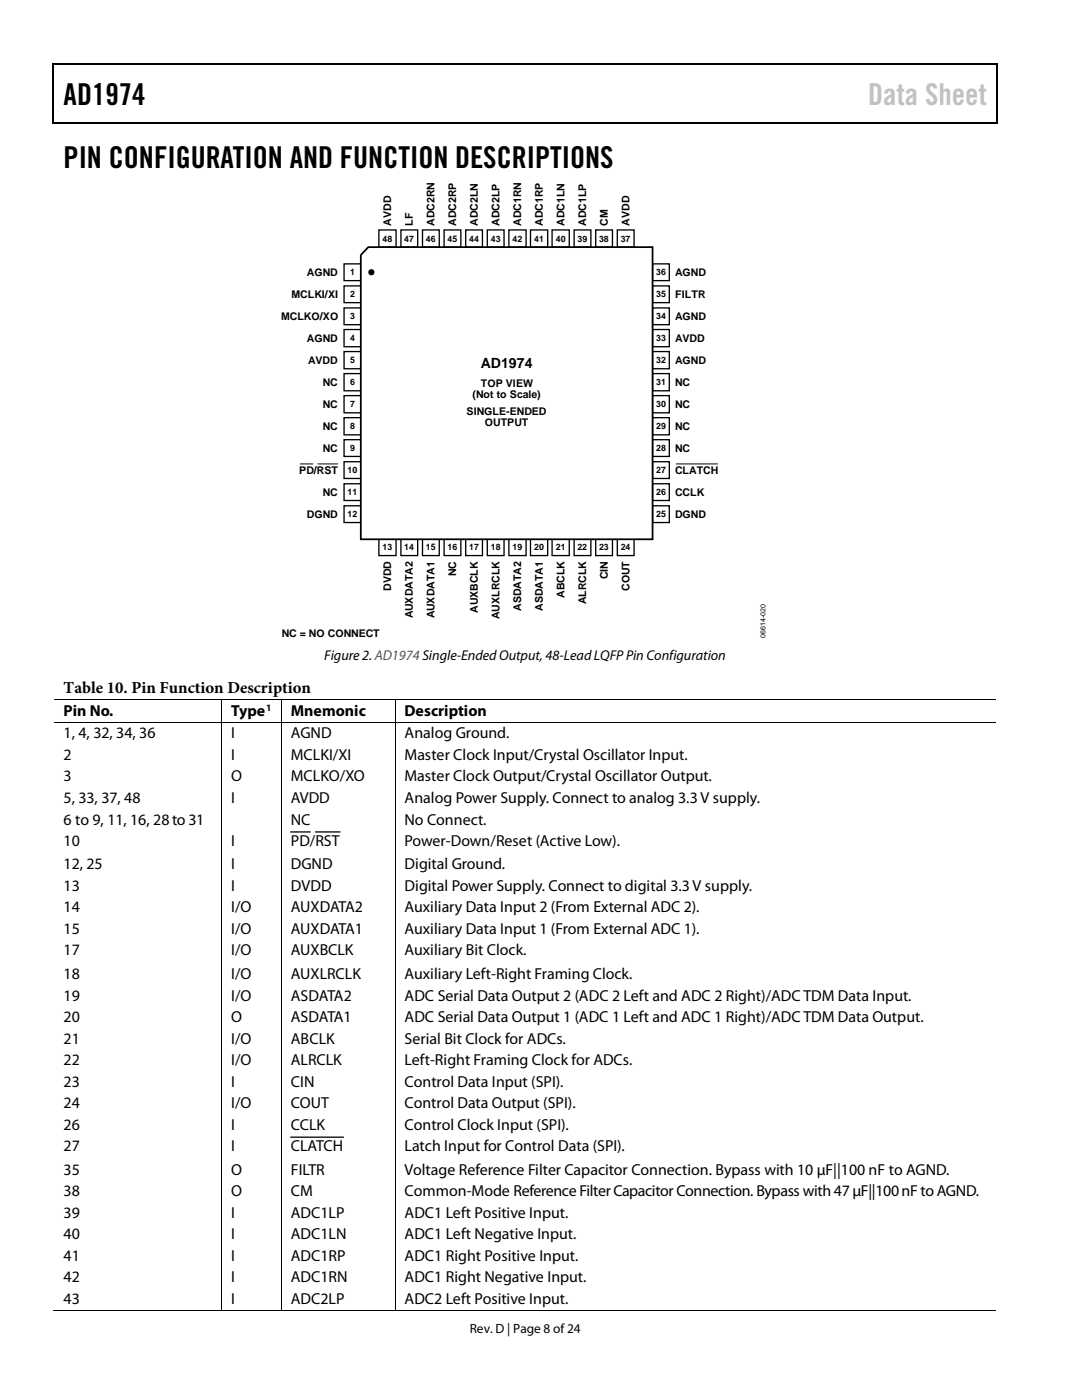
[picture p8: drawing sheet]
<svg xmlns="http://www.w3.org/2000/svg" width="216mm" height="279mm" viewBox="0 0 216 279" stroke-linecap="round" stroke-linejoin="round" font-family="sans-serif">
<path d="M10.5 12.7h.3v1h-.3zM10.5 12.7h.3v.3h-.3zM133.3 12.7h.3v.3h-.3zM198.8 12.7h.2v1h-.2zM198.8 12.7h.2v.3h-.2zM10.5 24.4h.3v.2h-.3zM133.1 24.4h.2v.2h-.2zM198.8 24.4h.2v.2h-.2z" fill="#000"/>
<path d="M10.7 13.7v10.7M10.8 12.8h122.5M133.6 12.8h65.2M198.9 13.7v10.7M10.8 24.5h188" fill="none" stroke="#000" stroke-width=".25"/>
<path d="M75.6 45.9h3.4v3.4h-3.4z" fill="#fff"/>
<path d="M75.6 45.9h3.4v3.4h-3.4z" fill="none" stroke="#000" stroke-width=".26"/>
<path d="M80 45.9h3.3v3.4h-3.3z" fill="#fff"/>
<path d="M80 45.9h3.3v3.4h-3.3z" fill="none" stroke="#000" stroke-width=".26"/>
<path d="M84.3 45.9h3.3v3.4h-3.3z" fill="#fff"/>
<path d="M84.3 45.9h3.3v3.4h-3.3z" fill="none" stroke="#000" stroke-width=".26"/>
<path d="M88.6 45.9h3.4v3.4h-3.4z" fill="#fff"/>
<path d="M88.6 45.9h3.4v3.4h-3.4z" fill="none" stroke="#000" stroke-width=".26"/>
<path d="M92.9 45.9h3.4v3.4h-3.4z" fill="#fff"/>
<path d="M92.9 45.9h3.4v3.4h-3.4z" fill="none" stroke="#000" stroke-width=".26"/>
<path d="M97.2 45.9h3.4v3.4h-3.4z" fill="#fff"/>
<path d="M97.2 45.9h3.4v3.4h-3.4z" fill="none" stroke="#000" stroke-width=".26"/>
<path d="M101.5 45.9h3.5v3.4h-3.5z" fill="#fff"/>
<path d="M101.5 45.9h3.5v3.4h-3.5z" fill="none" stroke="#000" stroke-width=".26"/>
<path d="M105.9 45.9h3.4v3.4h-3.4z" fill="#fff"/>
<path d="M105.9 45.9h3.4v3.4h-3.4z" fill="none" stroke="#000" stroke-width=".26"/>
<path d="M110.2 45.9h3.4v3.4h-3.4z" fill="#fff"/>
<path d="M110.2 45.9h3.4v3.4h-3.4z" fill="none" stroke="#000" stroke-width=".26"/>
<path d="M114.6 45.9h3.3v3.4h-3.3z" fill="#fff"/>
<path d="M114.6 45.9h3.3v3.4h-3.3z" fill="none" stroke="#000" stroke-width=".26"/>
<path d="M118.9 45.9h3.3v3.4h-3.3z" fill="#fff"/>
<path d="M118.9 45.9h3.3v3.4h-3.3z" fill="none" stroke="#000" stroke-width=".26"/>
<path d="M123.2 45.9h3.3v3.4h-3.3z" fill="#fff"/>
<path d="M123.2 45.9h3.3v3.4h-3.3z" fill="none" stroke="#000" stroke-width=".26"/>
<path d="M75.6 107.5h3.4v3.4h-3.4z" fill="#fff"/>
<path d="M75.6 107.5h3.4v3.4h-3.4z" fill="none" stroke="#000" stroke-width=".26"/>
<path d="M80 107.5h3.3v3.4h-3.3z" fill="#fff"/>
<path d="M80 107.5h3.3v3.4h-3.3z" fill="none" stroke="#000" stroke-width=".26"/>
<path d="M84.3 107.5h3.3v3.4h-3.3z" fill="#fff"/>
<path d="M84.3 107.5h3.3v3.4h-3.3z" fill="none" stroke="#000" stroke-width=".26"/>
<path d="M88.6 107.5h3.4v3.4h-3.4z" fill="#fff"/>
<path d="M88.6 107.5h3.4v3.4h-3.4z" fill="none" stroke="#000" stroke-width=".26"/>
<path d="M92.9 107.5h3.4v3.4h-3.4z" fill="#fff"/>
<path d="M92.9 107.5h3.4v3.4h-3.4z" fill="none" stroke="#000" stroke-width=".26"/>
<path d="M97.2 107.5h3.4v3.4h-3.4z" fill="#fff"/>
<path d="M97.2 107.5h3.4v3.4h-3.4z" fill="none" stroke="#000" stroke-width=".26"/>
<path d="M101.5 107.5h3.5v3.4h-3.5z" fill="#fff"/>
<path d="M101.5 107.5h3.5v3.4h-3.5z" fill="none" stroke="#000" stroke-width=".26"/>
<path d="M105.9 107.5h3.4v3.4h-3.4z" fill="#fff"/>
<path d="M105.9 107.5h3.4v3.4h-3.4z" fill="none" stroke="#000" stroke-width=".26"/>
<path d="M110.2 107.5h3.4v3.4h-3.4z" fill="#fff"/>
<path d="M110.2 107.5h3.4v3.4h-3.4z" fill="none" stroke="#000" stroke-width=".26"/>
<path d="M114.6 107.5h3.3v3.4h-3.3z" fill="#fff"/>
<path d="M114.6 107.5h3.3v3.4h-3.3z" fill="none" stroke="#000" stroke-width=".26"/>
<path d="M118.9 107.5h3.3v3.4h-3.3z" fill="#fff"/>
<path d="M118.9 107.5h3.3v3.4h-3.3z" fill="none" stroke="#000" stroke-width=".26"/>
<path d="M123.2 107.5h3.3v3.4h-3.3z" fill="#fff"/>
<path d="M123.2 107.5h3.3v3.4h-3.3z" fill="none" stroke="#000" stroke-width=".26"/>
<path d="M68.7 52.7h3.3v3.3h-3.3z" fill="#fff"/>
<path d="M68.7 52.7h3.3v3.3h-3.3z" fill="none" stroke="#000" stroke-width=".26"/>
<path d="M68.7 57.1h3.3v3.3h-3.3z" fill="#fff"/>
<path d="M68.7 57.1h3.3v3.3h-3.3z" fill="none" stroke="#000" stroke-width=".26"/>
<path d="M68.7 61.5h3.3v3.3h-3.3z" fill="#fff"/>
<path d="M68.7 61.5h3.3v3.3h-3.3z" fill="none" stroke="#000" stroke-width=".26"/>
<path d="M68.7 65.8h3.3v3.4h-3.3z" fill="#fff"/>
<path d="M68.7 65.8h3.3v3.4h-3.3z" fill="none" stroke="#000" stroke-width=".26"/>
<path d="M68.7 70.2h3.3v3.4h-3.3z" fill="#fff"/>
<path d="M68.7 70.2h3.3v3.4h-3.3z" fill="none" stroke="#000" stroke-width=".26"/>
<path d="M68.7 74.6h3.3v3.4h-3.3z" fill="#fff"/>
<path d="M68.7 74.6h3.3v3.4h-3.3z" fill="none" stroke="#000" stroke-width=".26"/>
<path d="M68.7 79h3.3v3.4h-3.3z" fill="#fff"/>
<path d="M68.7 79h3.3v3.4h-3.3z" fill="none" stroke="#000" stroke-width=".26"/>
<path d="M68.7 83.4h3.3v3.4h-3.3z" fill="#fff"/>
<path d="M68.7 83.4h3.3v3.4h-3.3z" fill="none" stroke="#000" stroke-width=".26"/>
<path d="M68.7 87.8h3.3v3.3h-3.3z" fill="#fff"/>
<path d="M68.7 87.8h3.3v3.3h-3.3z" fill="none" stroke="#000" stroke-width=".26"/>
<path d="M68.7 92.1h3.3v3.4h-3.3z" fill="#fff"/>
<path d="M68.7 92.1h3.3v3.4h-3.3z" fill="none" stroke="#000" stroke-width=".26"/>
<path d="M68.7 96.5h3.3v3.4h-3.3z" fill="#fff"/>
<path d="M68.7 96.5h3.3v3.4h-3.3z" fill="none" stroke="#000" stroke-width=".26"/>
<path d="M68.7 100.9h3.3v3.4h-3.3z" fill="#fff"/>
<path d="M68.7 100.9h3.3v3.4h-3.3z" fill="none" stroke="#000" stroke-width=".26"/>
<path d="M130.2 52.7h3.4v3.3h-3.4z" fill="#fff"/>
<path d="M130.2 52.7h3.4v3.3h-3.4z" fill="none" stroke="#000" stroke-width=".26"/>
<path d="M130.2 57.1h3.4v3.3h-3.4z" fill="#fff"/>
<path d="M130.2 57.1h3.4v3.3h-3.4z" fill="none" stroke="#000" stroke-width=".26"/>
<path d="M130.2 61.5h3.4v3.3h-3.4z" fill="#fff"/>
<path d="M130.2 61.5h3.4v3.3h-3.4z" fill="none" stroke="#000" stroke-width=".26"/>
<path d="M130.2 65.8h3.4v3.4h-3.4z" fill="#fff"/>
<path d="M130.2 65.8h3.4v3.4h-3.4z" fill="none" stroke="#000" stroke-width=".26"/>
<path d="M130.2 70.2h3.4v3.4h-3.4z" fill="#fff"/>
<path d="M130.2 70.2h3.4v3.4h-3.4z" fill="none" stroke="#000" stroke-width=".26"/>
<path d="M130.2 74.6h3.4v3.4h-3.4z" fill="#fff"/>
<path d="M130.2 74.6h3.4v3.4h-3.4z" fill="none" stroke="#000" stroke-width=".26"/>
<path d="M130.2 79h3.4v3.4h-3.4z" fill="#fff"/>
<path d="M130.2 79h3.4v3.4h-3.4z" fill="none" stroke="#000" stroke-width=".26"/>
<path d="M130.2 83.4h3.4v3.4h-3.4z" fill="#fff"/>
<path d="M130.2 83.4h3.4v3.4h-3.4z" fill="none" stroke="#000" stroke-width=".26"/>
<path d="M130.2 87.8h3.4v3.3h-3.4z" fill="#fff"/>
<path d="M130.2 87.8h3.4v3.3h-3.4z" fill="none" stroke="#000" stroke-width=".26"/>
<path d="M130.2 92.1h3.4v3.4h-3.4z" fill="#fff"/>
<path d="M130.2 92.1h3.4v3.4h-3.4z" fill="none" stroke="#000" stroke-width=".26"/>
<path d="M130.2 96.5h3.4v3.4h-3.4z" fill="#fff"/>
<path d="M130.2 96.5h3.4v3.4h-3.4z" fill="none" stroke="#000" stroke-width=".26"/>
<path d="M130.2 100.9h3.4v3.4h-3.4z" fill="#fff"/>
<path d="M130.2 100.9h3.4v3.4h-3.4z" fill="none" stroke="#000" stroke-width=".26"/>
<path d="M59.9 92.6h2.6M63.4 92.6h4M134.9 92.6h8.3" fill="none" stroke="#000" stroke-width=".2"/>
<path d="M73.5 49.3h56.7v58.3h-58.2v-56.7z" fill="#fff"/>
<path d="M73.5 49.3h56.7v58.3h-58.2v-56.7z" fill="none" stroke="#000" stroke-width=".35"/>
<g fill="#000">
<path d="M44.2 139.5h.1v.2h-.1zM56 139.5h.2v.2h-.2zM78.7 139.5h.2v.2h-.2zM44.2 144h.1v.2h-.1zM56 144h.2v.2h-.2zM78.7 144h.2v.2h-.2zM44.2 261.4h.1v.1h-.1zM56 261.4h.2v.1h-.2zM78.7 261.4h.2v.1h-.2z"/>
<circle cx="74.1" cy="54.3" r=".62"/>
</g>
<g fill="none" stroke="#000" stroke-width=".2">
<path d="M10.8 139.6h33.4M44.2 139.7v4.3M44.3 139.6h11.7M56.1 139.7v4.3M56.2 139.6h22.5M78.8 139.7v4.3M78.9 139.6h119.9M10.8 144.1h33.4M44.2 144.2v117.2M44.3 144.1h11.7M56.1 144.2v117.2M56.2 144.1h22.5"/>
<path d="M78.8 144.2v117.2M78.9 144.1h119.9M10.5 261.5h33.7M44.3 261.5h11.7M56.2 261.5h22.5M78.9 261.5h119.9"/>
</g>
<path d="M58 166h3.8M63 166h4.8M58 226.9h10.5" fill="none" stroke="#000" stroke-width=".25"/>
<g font-size="6">
<text x="12.7" y="20.9">AD1974</text>
<text x="12.7" y="33.6">PIN CONFIGURATION AND FUNCTION DESCRIPTIONS</text>
</g>
<text font-size="6" fill="#c1c1c1" x="173.2" y="20.9">Data Sheet</text>
<text font-size="3.3" x="12.7" y="138.3">Table 10. Pin Function Description</text>
<g font-size="3.2">
<text x="12.7" y="142.9">Pin No.</text>
<text x="46.1" y="142.9">Type</text>
<text x="58" y="142.9">Mnemonic</text>
<text x="80.7" y="142.9">Description</text>
<text x="12.7" y="147.4">1, 4, 32, 34, 36</text>
<text x="46.1" y="147.4">I</text>
<text x="58" y="147.4">AGND</text>
<text x="80.7" y="147.4">Analog Ground.</text>
<text x="12.7" y="151.6">2</text>
<text x="12.7" y="156">3</text>
<text x="46.1" y="151.6">I</text>
<text x="46.1" y="156">O</text>
<text x="58" y="156">MCLKO/XO</text>
<text x="58" y="151.6">MCLKI/XI</text>
<text x="80.7" y="156">Master Clock Output/Crystal Oscillator Output.</text>
<text x="80.7" y="151.6">Master Clock Input/Crystal Oscillator Input.</text>
<text x="12.7" y="160.2">5, 33, 37, 48</text>
<text x="46.1" y="160.2">I</text>
<text x="58" y="160.2">AVDD</text>
<text x="80.7" y="160.2">Analog Power Supply. Connect to analog 3.3 V supply.</text>
<text x="12.7" y="164.5">6 to 9, 11, 16, 28 to 31</text>
<text x="58" y="164.5">NC</text>
<text x="80.7" y="164.5">No Connect.</text>
<text x="12.7" y="168.8">10</text>
<text x="12.7" y="173.5">12, 25</text>
<text x="46.1" y="173.5">I</text>
<text x="46.1" y="168.8">I</text>
<text x="58" y="168.9">PD/RST</text>
<text x="58" y="173.5">DGND</text>
<text x="80.7" y="168.8">Power-Down/Reset (Active Low).</text>
<text x="80.7" y="173.5">Digital Ground.</text>
<text x="12.7" y="177.8">13</text>
<text x="46.1" y="177.8">I</text>
<text x="58" y="177.8">DVDD</text>
<text x="80.7" y="177.8">Digital Power Supply. Connect to digital 3.3 V supply.</text>
<text x="12.7" y="182.1">14</text>
<text x="46.1" y="182.1">I/O</text>
<text x="58" y="182.1">AUXDATA2</text>
<text x="80.7" y="182.1">Auxiliary Data Input 2 (From External ADC 2).</text>
<text x="12.7" y="186.4">15</text>
<text x="12.7" y="190.7">17</text>
<text x="46.1" y="186.4">I/O</text>
<text x="46.1" y="190.7">I/O</text>
<text x="58" y="186.4">AUXDATA1</text>
<text x="58" y="190.7">AUXBCLK</text>
<text x="80.7" y="186.4">Auxiliary Data Input 1 (From External ADC 1).</text>
<text x="80.7" y="190.7">Auxiliary Bit Clock.</text>
<text x="12.7" y="195.4">18</text>
<text x="46.1" y="195.4">I/O</text>
<text x="58" y="195.4">AUXLRCLK</text>
<text x="80.7" y="195.4">Auxiliary Left-Right Framing Clock.</text>
<text x="12.7" y="199.7">19</text>
<text x="12.7" y="204">20</text>
<text x="46.1" y="199.7">I/O</text>
<text x="46.1" y="204">O</text>
<text x="58" y="204">ASDATA1</text>
<text x="58" y="199.7">ASDATA2</text>
<text x="80.7" y="204">ADC Serial Data Output 1 (ADC 1 Left and ADC 1 Right)/ADC TDM Data Output.</text>
<text x="80.7" y="199.7">ADC Serial Data Output 2 (ADC 2 Left and ADC 2 Right)/ADC TDM Data Input.</text>
<text x="12.7" y="208.3">21</text>
<text x="46.1" y="208.3">I/O</text>
<text x="58" y="208.3">ABCLK</text>
<text x="80.7" y="208.3">Serial Bit Clock for ADCs.</text>
<text x="12.7" y="212.6">22</text>
<text x="46.1" y="212.6">I/O</text>
<text x="58" y="212.6">ALRCLK</text>
<text x="80.7" y="212.6">Left-Right Framing Clock for ADCs.</text>
<text x="12.7" y="216.9">23</text>
<text x="12.7" y="221.1">24</text>
<text x="46.1" y="221.1">I/O</text>
<text x="46.1" y="216.9">I</text>
<text x="58" y="221.1">COUT</text>
<text x="58" y="216.9">CIN</text>
<text x="80.7" y="221.1">Control Data Output (SPI).</text>
<text x="80.7" y="216.9">Control Data Input (SPI).</text>
<text x="12.7" y="225.5">26</text>
<text x="46.1" y="225.5">I</text>
<text x="58" y="225.5">CCLK</text>
<text x="80.7" y="225.5">Control Clock Input (SPI).</text>
<text x="12.7" y="229.7">27</text>
<text x="46.1" y="229.7">I</text>
<text x="58" y="229.8">CLATCH</text>
<text x="80.7" y="229.7">Latch Input for Control Data (SPI).</text>
<text x="12.7" y="234.4">35</text>
<text x="12.7" y="238.7">38</text>
<text x="46.1" y="234.4">O</text>
<text x="46.1" y="238.7">O</text>
<text x="58" y="234.4">FILTR</text>
<text x="58" y="238.7">CM</text>
<text x="80.7" y="234.4">Voltage Reference Filter Capacitor Connection. Bypass with 10 µF||100 nF to AGND.</text>
<text x="80.7" y="238.7">Common-Mode Reference Filter Capacitor Connection. Bypass with 47 µF||100 nF to AGND.</text>
<text x="12.7" y="243">39</text>
<text x="46.1" y="243">I</text>
<text x="58" y="243">ADC1LP</text>
<text x="80.7" y="243">ADC1 Left Positive Input.</text>
<text x="12.7" y="247.3">40</text>
<text x="12.7" y="251.6">41</text>
<text x="46.1" y="247.3">I</text>
<text x="46.1" y="251.6">I</text>
<text x="58" y="247.3">ADC1LN</text>
<text x="58" y="251.6">ADC1RP</text>
<text x="80.7" y="247.3">ADC1 Left Negative Input.</text>
<text x="80.7" y="251.6">ADC1 Right Positive Input.</text>
<text x="12.7" y="255.9">42</text>
<text x="46.1" y="255.9">I</text>
<text x="58" y="255.9">ADC1RN</text>
<text x="80.7" y="255.9">ADC1 Right Negative Input.</text>
<text x="12.7" y="260.2">43</text>
<text x="46.1" y="260.2">I</text>
<text x="58" y="260.2">ADC2LP</text>
<text x="80.7" y="260.2">ADC2 Left Positive Input.</text>
</g>
<g font-size="2.8">
<text x="95.9" y="73.5">AD1974</text>
<text x="64.7" y="131.7">Figure 2. AD1974 Single-Ended Output, 48-Lead LQFPPin Configuration</text>
</g>
<text font-size="2.7" x="93.7" y="266">Rev. D | Page 8 of24</text>
<g font-size="2.1">
<text x="78.1" y="45" transform="rotate(-90 78.1 45)">AVDD</text>
<text x="82.4" y="45" transform="rotate(-90 82.4 45)">LF</text>
<text x="86.7" y="45" transform="rotate(-90 86.7 45)">ADC2RN</text>
<text x="91" y="45" transform="rotate(-90 91 45)">ADC2RP</text>
<text x="95.4" y="45" transform="rotate(-90 95.4 45)">ADC2LN</text>
<text x="99.7" y="45" transform="rotate(-90 99.7 45)">ADC2LP</text>
<text x="104" y="45" transform="rotate(-90 104 45)">ADC1RN</text>
<text x="108.3" y="45" transform="rotate(-90 108.3 45)">ADC1RP</text>
<text x="112.6" y="45" transform="rotate(-90 112.6 45)">ADC1LN</text>
<text x="117" y="45" transform="rotate(-90 117 45)">ADC1LP</text>
<text x="121.3" y="45" transform="rotate(-90 121.3 45)">CM</text>
<text x="125.6" y="45" transform="rotate(-90 125.6 45)">AVDD</text>
<text x="58.2" y="59.4">MCLKI/XI</text>
<text x="61.2" y="55">AGND</text>
<text x="134.7" y="59.4">FILTR</text>
<text x="134.7" y="55">AGND</text>
<text x="56.1" y="63.8">MCLKO/XO</text>
<text x="134.7" y="63.8">AGND</text>
<text x="61.2" y="68.2">AGND</text>
<text x="134.7" y="68.2">AVDD</text>
<text x="61.5" y="72.6">AVDD</text>
<text x="64.4" y="77">NC</text>
<text x="95.9" y="77.3">TOP VIEW</text>
<text x="134.7" y="72.6">AGND</text>
<text x="134.7" y="77">NC</text>
<text x="64.4" y="81.4">NC</text>
<text x="93.1" y="82.9">SINGLE-ENDED</text>
<text x="94.3" y="79.4">(Not to Scale)</text>
<text x="134.7" y="81.4">NC</text>
<text x="64.4" y="85.7">NC</text>
<text x="96.7" y="85">OUTPUT</text>
<text x="134.7" y="85.7">NC</text>
<text x="59.7" y="94.5">PD/RST</text>
<text x="64.4" y="90.1">NC</text>
<text x="134.7" y="94.5">CLATCH</text>
<text x="134.7" y="90.1">NC</text>
<text x="64.4" y="98.9">NC</text>
<text x="134.7" y="98.9">CCLK</text>
<text x="61.2" y="103.3">DGND</text>
<text x="134.7" y="103.3">DGND</text>
<text x="78.1" y="117.9" transform="rotate(-90 78.1 117.9)">DVDD</text>
<text x="91" y="115" transform="rotate(-90 91 115)">NC</text>
<text x="112.6" y="119.3" transform="rotate(-90 112.6 119.3)">ABCLK</text>
<text x="121.3" y="115.6" transform="rotate(-90 121.3 115.6)">CIN</text>
<text x="125.6" y="117.9" transform="rotate(-90 125.6 117.9)">COUT</text>
<text x="82.4" y="123.4" transform="rotate(-90 82.4 123.4)">AUXDATA2</text>
<text x="86.7" y="123.4" transform="rotate(-90 86.7 123.4)">AUXDATA1</text>
<text x="95.4" y="122.3" transform="rotate(-90 95.4 122.3)">AUXBCLK</text>
<text x="99.7" y="123.5" transform="rotate(-90 99.7 123.5)">AUXLRCLK</text>
<text x="104" y="121.9" transform="rotate(-90 104 121.9)">ASDATA2</text>
<text x="108.3" y="121.9" transform="rotate(-90 108.3 121.9)">ASDATA1</text>
<text x="117" y="120.6" transform="rotate(-90 117 120.6)">ALRCLK</text>
<text x="56.2" y="127.1">NC = NO CONNECT</text>
</g>
<text font-size="1.9" x="53.1" y="141.8">1</text>
<g font-size="1.8">
<text x="76.3" y="48.2">48</text>
<text x="80.7" y="48.2">47</text>
<text x="85" y="48.2">46</text>
<text x="89.3" y="48.2">45</text>
<text x="93.6" y="48.2">44</text>
<text x="97.9" y="48.2">43</text>
<text x="102.3" y="48.2">42</text>
<text x="106.6" y="48.2">41</text>
<text x="110.9" y="48.2">40</text>
<text x="115.2" y="48.2">39</text>
<text x="119.6" y="48.2">38</text>
<text x="123.9" y="48.2">37</text>
<text x="69.9" y="59.3">2</text>
<text x="69.9" y="54.9">1</text>
<text x="131" y="59.3">35</text>
<text x="131" y="54.9">36</text>
<text x="69.9" y="63.7">3</text>
<text x="131" y="63.7">34</text>
<text x="69.9" y="68.1">4</text>
<text x="131" y="68.1">33</text>
<text x="69.9" y="72.5">5</text>
<text x="69.9" y="76.9">6</text>
<text x="131" y="72.5">32</text>
<text x="131" y="76.9">31</text>
<text x="69.9" y="81.3">7</text>
<text x="131" y="81.3">30</text>
<text x="69.9" y="85.7">8</text>
<text x="131" y="85.7">29</text>
<text x="69.4" y="94.4">10</text>
<text x="69.9" y="90">9</text>
<text x="131" y="94.4">27</text>
<text x="131" y="90">28</text>
<text x="69.4" y="98.8">11</text>
<text x="131" y="98.8">26</text>
<text x="69.4" y="103.2">12</text>
<text x="131" y="103.2">25</text>
<text x="76.3" y="109.8">13</text>
<text x="80.7" y="109.8">14</text>
<text x="85" y="109.8">15</text>
<text x="89.3" y="109.8">16</text>
<text x="93.6" y="109.8">17</text>
<text x="97.9" y="109.8">18</text>
<text x="102.3" y="109.8">19</text>
<text x="106.6" y="109.8">20</text>
<text x="110.9" y="109.8">21</text>
<text x="115.2" y="109.8">22</text>
<text x="119.6" y="109.8">23</text>
<text x="123.9" y="109.8">24</text>
</g>
<text font-size="1.4" x="152.8" y="127.4" transform="rotate(-90 152.8 127.4)">06614-020</text>
</svg>
